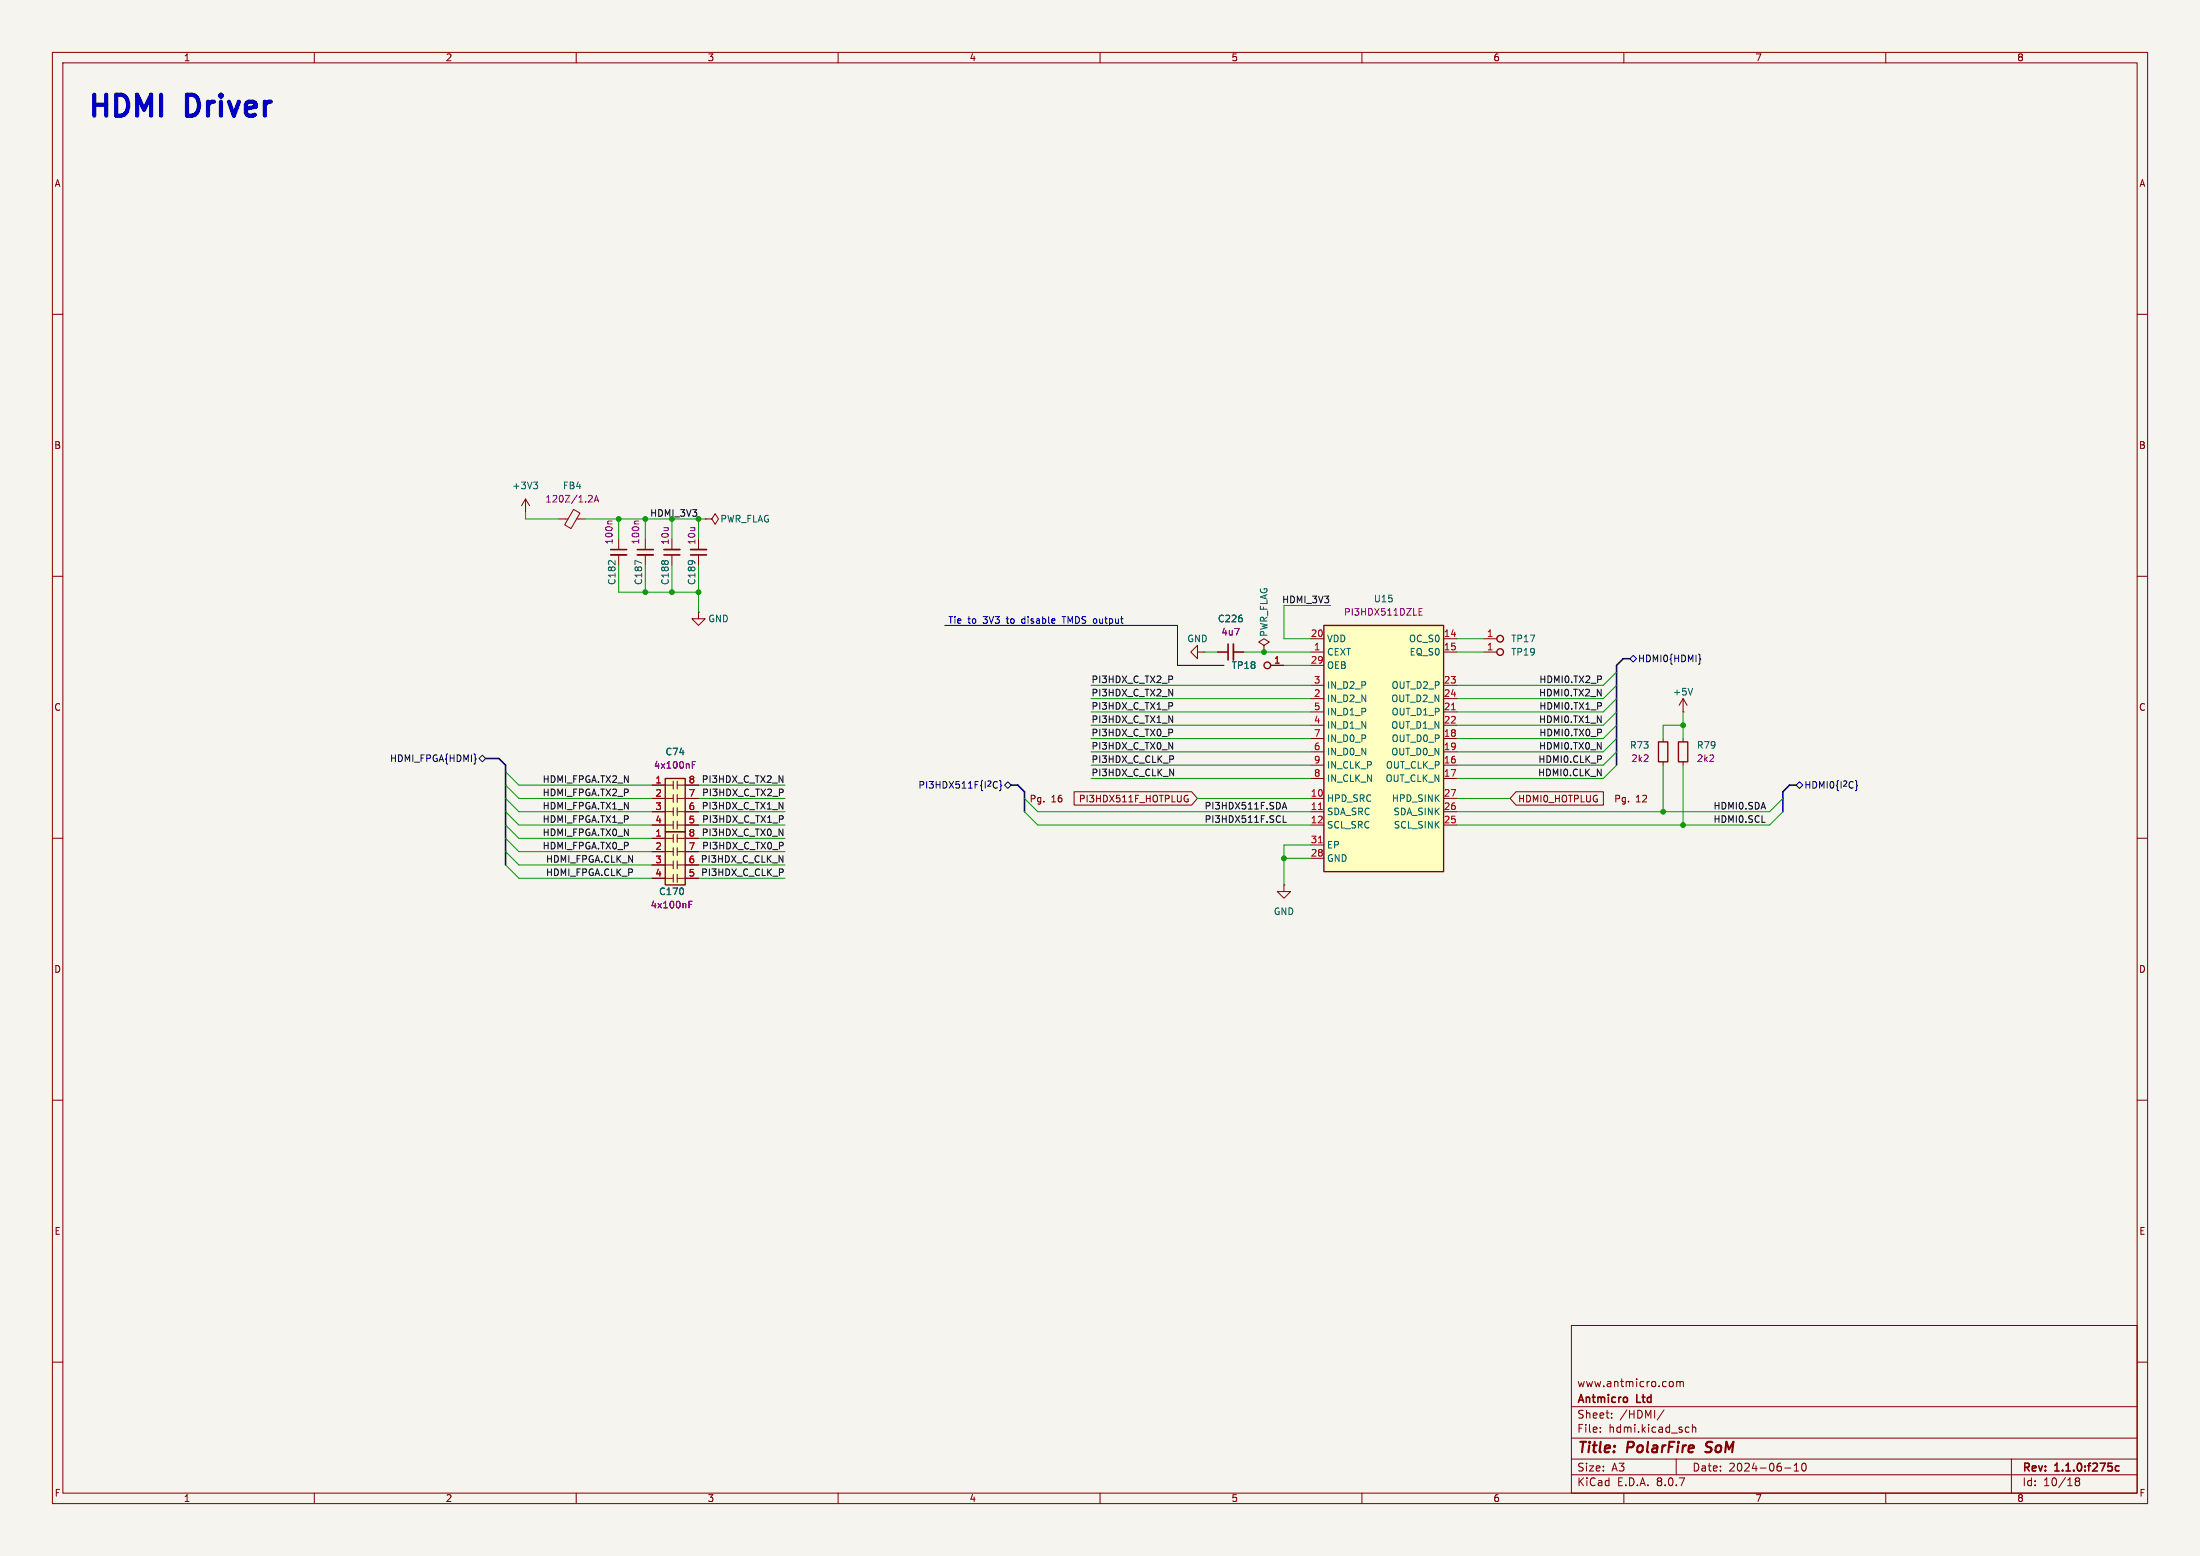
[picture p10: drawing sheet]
<svg xmlns="http://www.w3.org/2000/svg" width="420mm" height="297mm" viewBox="0 0 420 297" stroke-linecap="round" stroke-linejoin="round" font-family="sans-serif">
<path d="M0 0h420v297h-420z" fill="#f5f4ef" stroke="#f5f4ef" stroke-width=".19"/>
<g fill="none" stroke="#840000" stroke-width=".19">
<path d="M10 10h400v277h-400zM12 12h396v273h-396zM60 10v2M110 10v2M160 10v2M210 10v2M260 10v2M310 10v2M360 10v2M10 60h2M408 60h2M10 110h2"/>
<path d="M408 110h2M10 160h2M408 160h2M10 210h2M408 210h2M300 253h108v32h-108zM10 260h2M300 278.5h108M300 274.5h108M300 268.5h108M305.5 273.2v.2M305.5 272.5v.1"/>
<path d="M307.7 270.5v.2M307.7 269.8v.1M317.7 269.1l-1.3 1.9M319.2 263.7l.2 .3v.4l-.2 .3M320 278.5v3M320.1 263.8l.4-.1 .2 .2M320.1 263.7v1M320.7 263.9l.2-.2 .4 .1 .1 .9M320.7 263.9v.8M322 272.4l.4 .1M322.4 273.3l-.4 .1M323.1 272.5l.2-.1 .4 .1v.9"/>
<path d="M323.1 271.9v1.5M342.5 279.7l.4-.4v1.5M344.1 279.4l.2-.1a.8 .8 0 0 1 .5 .7 .8 .8 0 0 1-.5 .8l-.2-.2-.2-.4zM384 278.5v6.5M408 260h2M60 285v2M110 285v2M160 285v2M210 285v2M260 285v2M300 281.5h108M310 285v2"/>
<path d="M340.7 280.2h1.2M342.5 280.8h.9M360 285v2M396.4 282.7l-.2-.3 .2-.3 .5 .1 .1 .2-.3 .3M396.4 282.7l-.2 .3v.4l.2 .2 .5-.1 .1-.2-.1-.4-.2-.2M396.4 282.7h.3"/>
</g>
<path d="M404.5 279.9l-.4-.1-.3 .3 .2 .6h.5" fill="none" stroke="#840000" stroke-width=".3"/>
<path d="M325.5 277.1l.3 .1M325.8 275.4v.6" fill="none" stroke="#840000" stroke-width=".4"/>
<path d="M321.3 133.4l-.8 1.2z" fill="#ffffc2"/>
<path d="M321.3 133.4v2.5" fill="none" stroke="#ffffc2" stroke-width=".19"/>
<path d="M321.3 133.4l.8 1.2z" fill="#ffffc2"/>
<path d="M106.7 99.1h1.7M109.5 97.2l1.2 .7-1.7 3-1.2-.7zM110.1 99.1h1.7M321.3 135.9h.1M321.3 133.4l-.8 1.2M321.3 133.4v2.5M321.3 133.4l.8 1.2M321.3 141v.6M321.3 145.4v.7" fill="none" stroke="#840000" stroke-width=".19"/>
<path d="M323.1 131.4l-.4 1.3" fill="none" stroke="#006464" stroke-width=".19"/>
<path d="M320.4 141.6h1.8v3.8h-1.8z" fill="none" stroke="#840000" stroke-width=".25"/>
<path d="M112.5 94.6h.4l.2 .3-.8 .9h.8M113.4 95.8l.5-1.2 .4 1.2M113.6 95.5h.6" fill="none" stroke="#840084" stroke-width=".19"/>
<path d="M127 158.8h3.8v10.1h-3.8z" fill="#ffffc2"/>
<g fill="none" stroke="#840000" stroke-width=".19">
<path d="M134.6 99.1h1.3l.6-1.1 .7 1.1-.7 1-.6-1M134.6 99.1h.1M128.3 102.9v2M128.3 105.9v2.1M133.3 116.8v1.3h1.3l-1.3 1.3-1.2-1.3h1.2M133.3 116.8h.1M133.3 102.9v2M133.3 105.9v2.1M228.6 124.5v-1.3l-1.3 1.3 1.3 1.2v-1.2h1.3M229.9 124.5h.1M232.4 124.5h2M235.5 124.5h2"/>
<path d="M241.3 123.2l1-.6-1-.7-1 .7 1 .6v1.3M241.3 124.5h.1M242.6 127h2.5M128.5 159.3v1.5M129.3 159.3v1.5M124.5 167.6h4M124.5 165.1h4M124.5 162.6h4M124.5 160h4M128.5 161.8v1.5M128.5 164.3v1.6M128.5 166.9v1.5"/>
<path d="M129.3 167.6h4M129.3 165.1h4M129.3 162.6h4M129.3 160h4M129.3 161.8v1.5M129.3 164.3v1.6M129.3 166.9v1.5M245.1 168.9v1.3h1.3l-1.3 1.3-1.3-1.3h1.3M245.1 168.9h.1"/>
</g>
<g fill="none" stroke="#840000" stroke-width=".25">
<path d="M127 158.8h3.8v10.1h-3.8z"/>
<circle cx="241.9" cy="127" r=".63"/>
</g>
<path d="M131.5 172.6h.5M131.5 172h.6" fill="none" stroke="#840084" stroke-width=".19"/>
<path d="M126.7 105.9h3.1M131.8 105.9h3.1M234.4 122.9v3.1" fill="none" stroke="#840000" stroke-width=".3"/>
<path d="M126.7 104.9h3.1M131.8 104.9h3.1M235.5 122.9v3.1" fill="none" stroke="#840000" stroke-width=".33"/>
<path d="M252.7 119.4h22.9v47h-22.9z" fill="#ffffc2"/>
<g fill="none" stroke="#840000" stroke-width=".25">
<path d="M252.7 119.4h22.9v47h-22.9zM316.6 141.6h1.8v3.8h-1.8z"/>
<circle cx="286.4" cy="124.5" r=".63"/>
<circle cx="286.4" cy="121.9" r=".63"/>
</g>
<g fill="none" stroke="#840000" stroke-width=".19">
<path d="M100.3 95.3v2.5M100.3 95.3l-.7 1.2M100.3 95.3l.8 1.2M118.1 102.9v2M118.1 105.9v2.1M123.2 102.9v2M123.2 105.9v2.1M250.2 124.5h2.5M250.2 121.9h2.5M250.2 133.4h2.5M250.2 135.9h2.5M250.2 138.4h2.5"/>
<path d="M250.2 130.8h2.5M250.2 127h2.5M275.6 124.5h2.5M275.6 121.9h2.5M275.6 133.4h2.5M275.6 135.9h2.5M275.6 138.4h2.5M275.6 130.8h2.5M283.2 124.5h2.5M283.2 121.9h2.5M250.2 152.4h2.5M250.2 154.9h2.5"/>
<path d="M250.2 157.5h2.5M250.2 146.1h2.5M250.2 148.6h2.5M250.2 141h2.5M250.2 143.5h2.5M275.6 152.4h2.5M275.6 154.9h2.5M275.6 157.5h2.5M275.6 146.1h2.5M275.6 148.6h2.5M275.6 141h2.5M275.6 143.5h2.5"/>
<path d="M317.5 141v.6M317.5 145.4v.7M250.2 163.8h2.5M250.2 161.3h2.5"/>
</g>
<path d="M277.1 135.5h.7M251.7 154.5h.7M251.7 160.9h.7" fill="none" stroke="#a90000" stroke-width=".19"/>
<path d="M116.9 99.5h-.7l-.2 .1M121.9 99.5h-.6l-.2 .1M270.9 116.8h.4M271.5 116.1h-.6v1.3h.6" fill="none" stroke="#840084" stroke-width=".19"/>
<path d="M116.6 104.9h3M121.7 104.9h3" fill="none" stroke="#840000" stroke-width=".3"/>
<path d="M116.6 105.9h3M121.7 105.9h3" fill="none" stroke="#840000" stroke-width=".33"/>
<path d="M101.8 92h.8l-.4 .5M102.4 92.5l.2 .2v.3l-.2 .3M122.5 107.5l-1.3-.5v.8" fill="none" stroke="#006464" stroke-width=".19"/>
<path d="M127 148.6h3.8v10.2h-3.8z" fill="#ffffc2"/>
<g fill="none" stroke="#840000" stroke-width=".19">
<path d="M232.4 124.5h2M235.5 124.5h2M242.6 127h2.5M124.5 157.5h4M124.5 154.9h4M124.5 152.4h4M124.5 149.9h4M128.5 149.1v1.5M128.5 151.6v1.6M128.5 154.2v1.5M128.5 156.7v1.5M129.3 157.5h4"/>
<path d="M129.3 154.9h4M129.3 152.4h4M129.3 149.9h4M129.3 149.1v1.5M129.3 151.6v1.6M129.3 154.2v1.5M129.3 156.7v1.5M205 151.1h22.5l1.1 1.3-1.1 1.3h-22.5zM226.3 151.9h.5M226.6 152.5h.2v.4l-.5 .1M289.4 151.1h16.7v2.6h-16.7l-1.1-1.3zM124.5 160h2.5"/>
<path d="M124.5 162.6h2.5M124.5 165.1h2.5M124.5 167.6h2.5M130.8 160h2.5M130.8 162.6h2.5M130.8 165.1h2.5M130.8 167.6h2.5"/>
</g>
<path d="M127 148.6h3.8v10.2h-3.8z" fill="none" stroke="#840000" stroke-width=".25"/>
<path d="M132.2 146h.4M132.2 145.4h.6M131.5 172.6h.5M131.5 172h.6" fill="none" stroke="#840084" stroke-width=".19"/>
<path d="M311.1 125.7l.7-.6 .6 .6-.6 .7zM324.3 124.9l.2 .1v.6l.2 .2-.2 .2v.6l-.2 .2M92.1 144.1l.6 .7-.6 .6-.7-.6zM191.8 149.9l.6-.7 .6 .7-.6 .6zM342.9 149.9l.6-.7 .7 .7-.7 .6z" fill="none" stroke="#000084" stroke-width=".19"/>
<g fill="none" stroke="#0f0f0f" stroke-width=".19">
<path d="M223.8 129.1v.5M223.8 134.2v.5M223.8 139.3v.4M305.7 129.1v.5M305.7 134.2v.5M305.7 139.3v.4M149.5 150.7v.5M149.5 155.8v.4M244.8 154.4l.4-1.2 .4 1.2M244.9 154.1h.6M245 155.7v1.3h.6M305.7 144.4v.4"/>
<path d="M149.5 160.9v.4"/>
</g>
<path d="M180.3 119.4h44.5v7.6h8.9M202.7 117.7h.8" fill="none" stroke="#0000c2" stroke-width=".19"/>
<path d="M311.1 125.7h-1.2l-1.3 1.3v19.1M92.7 144.8h2.5l1.3 1.3v19M193 149.9h1.3l1.3 1.2v3.8M342.9 149.9h-1.3l-1.2 1.2v3.8" fill="none" stroke="#000084" stroke-width=".3"/>
<g fill="none" stroke="#009600" stroke-width=".19">
<path d="M100.3 97.8v1.3h6.4M111.8 99.1h22.8M118.1 99.1v3.8M123.2 99.1v3.8M128.3 99.1v3.8M133.3 99.1v3.8M118.1 108v5h15.2M123.2 108v5M128.3 108v5M133.3 108v8.8M254 115.6h-8.9v6.3h5.1M208.3 138.4h41.9"/>
<path d="M208.3 133.4h41.9M208.3 130.8h41.9M208.3 135.9h41.9M229.9 124.5h2.5M237.5 124.5h12.7M245.1 127h5.1M278.1 124.5h5.1M278.1 121.9h5.1M308.6 138.4l-2.5 2.6h-28M308.6 135.9l-2.5 2.5h-28M308.6 130.8l-2.5 2.6h-28M308.6 128.3l-2.5 2.5h-28"/>
<path d="M308.6 133.4l-2.5 2.5h-28M321.3 138.4h-3.8v2.6M321.3 135.9v5.1M96.5 157.5l2.6 2.5h25.4M96.5 147.3l2.6 2.6h25.4M96.5 152.4l2.6 2.5h25.4M96.5 154.9l2.6 2.6h25.4M96.5 149.9l2.6 2.5h25.4M133.3 149.9h16.6M133.3 154.9h16.6M133.3 157.5h16.6M133.3 152.4h16.6"/>
<path d="M195.6 152.4l2.5 2.5h52.1M195.6 154.9l2.5 2.6h52.1M208.3 141h41.9M208.3 143.5h41.9M208.3 148.6h41.9M208.3 146.1h41.9M228.6 152.4h21.6M278.1 152.4h10.2M308.6 141l-2.5 2.5h-28M308.6 146.1l-2.5 2.5h-28M308.6 143.5l-2.5 2.6h-28M317.5 146.1v8.8"/>
<path d="M321.3 146.1v11.4M340.4 152.4l-2.6 2.5h-59.7M340.4 154.9l-2.6 2.6h-59.7M96.5 162.6l2.6 2.5h25.4M96.5 165.1l2.6 2.5h25.4M96.5 160l2.6 2.6h25.4M133.3 160h16.6M133.3 165.1h16.6M133.3 167.6h16.6M133.3 162.6h16.6M245.1 163.8h5.1M250.2 161.3h-5.1v7.6"/>
</g>
<g fill="#009600" stroke="#009600" stroke-width=".19">
<circle cx="317.5" cy="154.9" r=".46"/>
<circle cx="321.3" cy="157.5" r=".46"/>
<circle cx="321.3" cy="138.4" r=".46"/>
<circle cx="118.1" cy="99.1" r=".46"/>
<circle cx="123.2" cy="99.1" r=".46"/>
<circle cx="123.2" cy="113" r=".46"/>
<circle cx="133.3" cy="113" r=".46"/>
<circle cx="245.1" cy="163.8" r=".46"/>
<circle cx="241.3" cy="124.5" r=".46"/>
<circle cx="133.3" cy="99.1" r=".46"/>
<circle cx="128.3" cy="113" r=".46"/>
</g>
<g font-size="5.6" fill="#0000c2">
<text x="16.5" y="22.6">HDMI</text>
<text x="35.8" y="22.6">Driver</text>
</g>
<g font-size="2.8" fill="#840000">
<text x="301" y="277.9">Title:</text>
<text x="310.6" y="277.9">PolarFire</text>
<text x="326.5" y="277.9">SoM</text>
</g>
<g font-size="2.1" fill="#840000">
<text x="301" y="268.2">Antmicro</text>
<text x="301" y="265">www.antmicro.com</text>
<text x="312.5" y="268.2">Ltd</text>
<text x="301" y="273.7">File:</text>
<text x="301" y="271">Sheet:</text>
<text x="307.1" y="273.7">hdmi.kicad_sch</text>
<text x="309.2" y="271">/HDMI/</text>
<text x="301" y="281.1">Size:</text>
<text x="307.6" y="281.1">A3</text>
<text x="323" y="281.1">Date:</text>
<text x="330" y="281.1">2024-06-10</text>
<text x="386" y="281.3">Rev:</text>
<text x="392.4" y="281.3">1.1.0:f275c</text>
<text x="301" y="283.9">KiCad</text>
<text x="308.7" y="283.9">E.D.A.</text>
<text x="316.3" y="283.9">8.0.7</text>
<text x="386" y="283.9">Id:</text>
<text x="390.1" y="283.9">10/18</text>
</g>
<g font-size="1.8" fill="#840000">
<text x="35" y="11.9">1</text>
<text x="85" y="11.9">2</text>
<text x="135" y="11.9">3</text>
<text x="185" y="11.9">4</text>
<text x="235" y="11.9">5</text>
<text x="285" y="11.9">6</text>
<text x="335" y="11.9">7</text>
<text x="385" y="11.9">8</text>
<text x="10.3" y="35.9">A</text>
<text x="408.3" y="35.9">A</text>
<text x="10.3" y="85.9">B</text>
<text x="408.2" y="85.9">B</text>
<text x="10.3" y="135.9">C</text>
<text x="408.2" y="135.9">C</text>
<text x="196.5" y="153.4">Pg.</text>
<text x="200.7" y="153.4">16</text>
<text x="205.9" y="153.4">PI3HDX511F_HOTPLUG</text>
<text x="289.7" y="153.4">HDMI0_HOTPLUG</text>
<text x="308.1" y="153.4">Pg.</text>
<text x="312.3" y="153.4">12</text>
<text x="10.3" y="185.9">D</text>
<text x="408.2" y="185.9">D</text>
<text x="10.3" y="235.9">E</text>
<text x="408.3" y="235.9">E</text>
<text x="10.3" y="285.9">F</text>
<text x="35" y="286.9">1</text>
<text x="85" y="286.9">2</text>
<text x="135" y="286.9">3</text>
<text x="185" y="286.9">4</text>
<text x="235" y="286.9">5</text>
<text x="285" y="286.9">6</text>
<text x="335" y="286.9">7</text>
<text x="385" y="286.9">8</text>
<text x="408.3" y="285.9">F</text>
</g>
<g font-size="1.8" fill="#006464">
<text x="97.7" y="93.6">+3V3</text>
<text x="107.4" y="93.6">FB4</text>
<text x="137.4" y="99.9">PWR_FLAG</text>
<text x="117.7" y="111.8" transform="rotate(-90 117.7 111.8)">C182</text>
<text x="122.8" y="111.8" transform="rotate(-90 122.8 111.8)">C187</text>
<text x="127.9" y="111.8" transform="rotate(-90 127.9 111.8)">C188</text>
<text x="132.9" y="111.8" transform="rotate(-90 132.9 111.8)">C189</text>
<text x="135.1" y="119">GND</text>
<text x="232.4" y="119">C226</text>
<text x="262.2" y="115.2">U15</text>
<text x="226.6" y="122.8">GND</text>
<text x="242.2" y="121.7" transform="rotate(-90 242.2 121.7)">PWR_FLAG</text>
<text x="253.2" y="125.3">CEXT</text>
<text x="253.2" y="122.8">VDD</text>
<text x="268.9" y="122.8">OC_S0</text>
<text x="269" y="125.3">EQ_S0</text>
<text x="288.4" y="122.8">TP17</text>
<text x="288.4" y="125.3">TP19</text>
<text x="235.1" y="127.9">TP18</text>
<text x="253.2" y="127.9">OEB</text>
<text x="253.2" y="131.7">IN_D2_P</text>
<text x="265.6" y="131.7">OUT_D2_P</text>
<text x="253.2" y="134.2">IN_D2_N</text>
<text x="253.2" y="136.8">IN_D1_P</text>
<text x="265.5" y="134.2">OUT_D2_N</text>
<text x="265.6" y="136.8">OUT_D1_P</text>
<text x="319.3" y="132.9">+5V</text>
<text x="253.2" y="139.3">IN_D1_N</text>
<text x="253.2" y="141.8">IN_D0_P</text>
<text x="265.5" y="139.3">OUT_D1_N</text>
<text x="265.6" y="141.8">OUT_D0_P</text>
<text x="311.1" y="143.1">R73</text>
<text x="323.8" y="143.1">R79</text>
<text x="127" y="144.4">C74</text>
<text x="253.2" y="144.4">IN_D0_N</text>
<text x="253.2" y="149.5">IN_CLK_N</text>
<text x="253.2" y="146.9">IN_CLK_P</text>
<text x="264.4" y="149.5">OUT_CLK_N</text>
<text x="264.5" y="146.9">OUT_CLK_P</text>
<text x="265.5" y="144.4">OUT_D0_N</text>
<text x="253.2" y="153.3">HPD_SRC</text>
<text x="253.2" y="155.8">SDA_SRC</text>
<text x="265.6" y="153.3">HPD_SINK</text>
<text x="265.9" y="155.8">SDA_SINK</text>
<text x="253.2" y="158.3">SCL_SRC</text>
<text x="266" y="158.3">SCL_SINK</text>
<text x="253.2" y="164.7">GND</text>
<text x="253.2" y="162.2">EP</text>
<text x="125.7" y="171">C170</text>
<text x="243.1" y="174.8">GND</text>
</g>
<g font-size="1.8" fill="#840084">
<text x="104" y="96.1">120Z/1.2A</text>
<text x="117.1" y="104" transform="rotate(-90 117.1 104)">100n</text>
<text x="122.2" y="104" transform="rotate(-90 122.2 104)">100n</text>
<text x="127.9" y="104.1" transform="rotate(-90 127.9 104.1)">10u</text>
<text x="132.9" y="104.1" transform="rotate(-90 132.9 104.1)">10u</text>
<text x="256.5" y="117.7">PI3HDX511DZLE</text>
<text x="233.1" y="121.5">4u7</text>
<text x="124.8" y="146.9">4x100nF</text>
<text x="311.3" y="145.6">2k2</text>
<text x="323.8" y="145.6">2k2</text>
<text x="124.1" y="173.6">4x100nF</text>
</g>
<text font-size="1.8" fill="#009600" x="124" y="98.7">HDMI_3V3</text>
<g font-size="1.8" fill="#0000c2">
<text x="180.9" y="119.1">Tie</text>
<text x="184.8" y="119.1">to</text>
<text x="187.8" y="119.1">3V3</text>
<text x="192.5" y="119.1">to</text>
<text x="195.5" y="119.1">disable</text>
<text x="203.5" y="119.1">TMDS output</text>
</g>
<g font-size="1.8" fill="#0f0f0f">
<text x="244.7" y="115.2">HDMI_3V3</text>
<text x="208.3" y="130.5">PI3HDX_C_TX2_P</text>
<text x="293.8" y="130.5">HDMI0.TX2_P</text>
<text x="208.3" y="133">PI3HDX_C_TX2_N</text>
<text x="208.3" y="135.5">PI3HDX_C_TX1_P</text>
<text x="293.7" y="133">HDMI0.TX2_N</text>
<text x="293.8" y="135.5">HDMI0.TX1_P</text>
<text x="208.3" y="140.6">PI3HDX_C_TX0_P</text>
<text x="208.3" y="138.1">PI3HDX_C_TX1_N</text>
<text x="208.3" y="143.2">PI3HDX_C_TX0_N</text>
<text x="293.7" y="143.2">HDMI0.TX0_N</text>
<text x="293.7" y="138.1">HDMI0.TX1_N</text>
<text x="293.8" y="140.6">HDMI0.TX0_P</text>
<text x="103.5" y="149.5">HDMI_FPGA.TX2_N</text>
<text x="133.9" y="149.5">PI3HDX_C_TX2_N</text>
<text x="208.3" y="145.7">PI3HDX_C_CLK_P</text>
<text x="208.3" y="148.2">PI3HDX_C_CLK_N</text>
<text x="293.5" y="148.2">HDMI0.CLK_N</text>
<text x="293.6" y="145.7">HDMI0.CLK_P</text>
<text x="103.5" y="152.1">HDMI_FPGA.TX2_P</text>
<text x="103.5" y="154.6">HDMI_FPGA.TX1_N</text>
<text x="133.9" y="154.6">PI3HDX_C_TX1_N</text>
<text x="133.9" y="152.1">PI3HDX_C_TX2_P</text>
<text x="229.9" y="154.6">PI3HDX511F.SDA</text>
<text x="327" y="154.6">HDMI0.SDA</text>
<text x="103.5" y="159.7">HDMI_FPGA.TX0_N</text>
<text x="103.5" y="157.1">HDMI_FPGA.TX1_P</text>
<text x="133.9" y="159.7">PI3HDX_C_TX0_N</text>
<text x="133.9" y="157.1">PI3HDX_C_TX1_P</text>
<text x="229.9" y="157.1">PI3HDX511F.SCL</text>
<text x="327" y="157.1">HDMI0.SCL</text>
<text x="103.5" y="162.2">HDMI_FPGA.TX0_P</text>
<text x="104.1" y="167.3">HDMI_FPGA.CLK_P</text>
<text x="104.1" y="164.8">HDMI_FPGA.CLK_N</text>
<text x="133.7" y="164.8">PI3HDX_C_CLK_N</text>
<text x="133.8" y="167.3">PI3HDX_C_CLK_P</text>
<text x="133.9" y="162.2">PI3HDX_C_TX0_P</text>
</g>
<g font-size="1.8" fill="#a90000">
<text x="250.1" y="121.7">20</text>
<text x="250.8" y="124.2">1</text>
<text x="275.5" y="121.7">14</text>
<text x="275.5" y="124.2">15</text>
<text x="283.8" y="121.7">1</text>
<text x="283.8" y="124.2">1</text>
<text x="243.1" y="126.7">1</text>
<text x="250.1" y="126.7">29</text>
<text x="250.8" y="130.6">3</text>
<text x="275.5" y="130.6">23</text>
<text x="250.8" y="133.1">2</text>
<text x="250.8" y="135.6">5</text>
<text x="275.5" y="135.6">21</text>
<text x="275.5" y="133.1">24</text>
<text x="250.8" y="138.2">4</text>
<text x="250.8" y="143.3">6</text>
<text x="250.8" y="140.7">7</text>
<text x="275.5" y="140.7">18</text>
<text x="275.5" y="143.3">19</text>
<text x="275.5" y="138.2">22</text>
<text x="125" y="149.6">1</text>
<text x="131.4" y="149.6">8</text>
<text x="250.8" y="148.3">8</text>
<text x="250.8" y="145.8">9</text>
<text x="275.5" y="145.8">16</text>
<text x="275.5" y="148.3">17</text>
<text x="125" y="152.1">2</text>
<text x="125" y="154.7">3</text>
<text x="131.4" y="154.7">6</text>
<text x="131.4" y="152.1">7</text>
<text x="250.1" y="152.1">10</text>
<text x="250.1" y="154.7">11</text>
<text x="275.5" y="154.7">26</text>
<text x="275.5" y="152.1">27</text>
<text x="125" y="159.8">1</text>
<text x="125" y="157.2">4</text>
<text x="131.4" y="159.8">8</text>
<text x="131.4" y="157.2">5</text>
<text x="250.1" y="157.2">12</text>
<text x="250.1" y="161">31</text>
<text x="275.5" y="157.2">25</text>
<text x="125" y="162.3">2</text>
<text x="125" y="164.8">3</text>
<text x="125" y="167.4">4</text>
<text x="131.4" y="167.4">5</text>
<text x="131.4" y="164.8">6</text>
<text x="131.4" y="162.3">7</text>
<text x="250.1" y="163.6">28</text>
</g>
<g font-size="1.8" fill="#000084">
<text x="312.6" y="126.6">HDMI0{HDMI}</text>
<text x="74.4" y="145.6">HDMI_FPGA{HDMI}</text>
<text x="175.2" y="150.7">PI3HDX511F{I^{2}C}</text>
<text x="344.4" y="150.7">HDMI0{I^{2}C}</text>
</g>
</svg>
